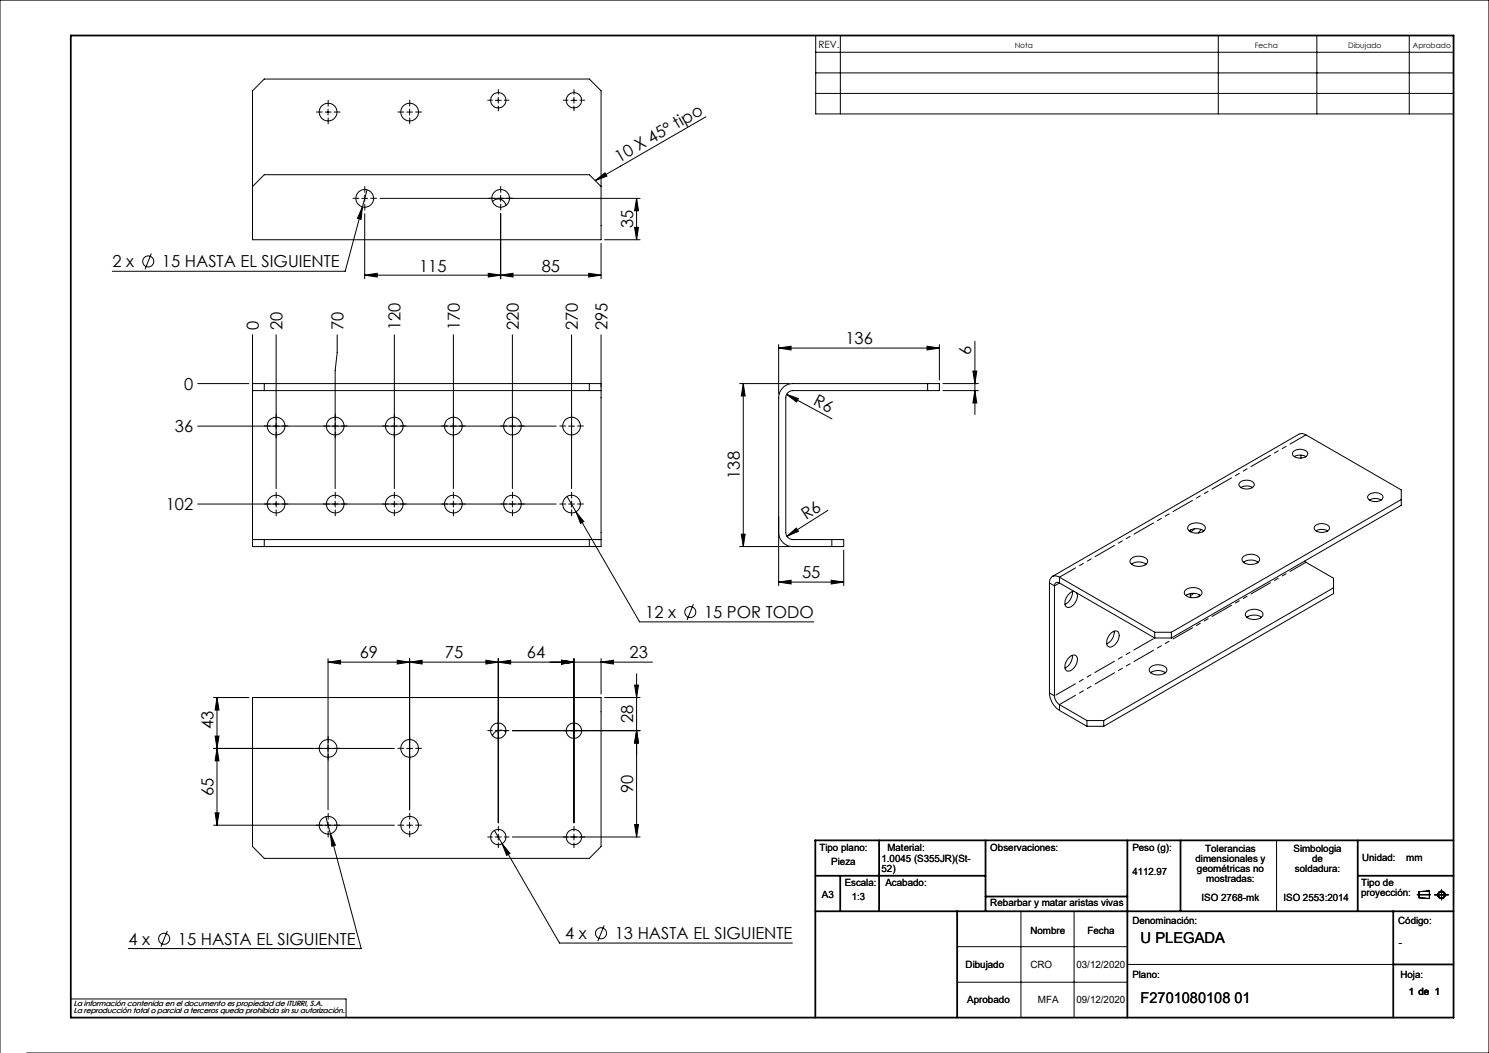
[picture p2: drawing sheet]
<svg xmlns="http://www.w3.org/2000/svg" width="420mm" height="297mm" viewBox="0 0 420 297" stroke-linecap="round" stroke-linejoin="round" font-family="sans-serif">
<g fill="none" stroke="#000" stroke-width=".28">
<path d="M230.1 10h179.9v22.1h-179.9zM230.1 14.7h179.9M237 10v22.1M343.6 10v22.1M371.4 10v22.1M397.5 10v22.1M74.5 22.3h91.7l3.3 3.3v42h-98.3v-42zM91.7 31.6h1.7M92.5 30.8v1.7M114.7 31.6h1.7M115.5 30.8v1.7M139.7 28.3h1.7"/>
<path d="M140.5 27.4v1.7M161 28.3h1.7M161.9 27.4v1.7M199.1 32.9l-31.2 18M230.1 20.6h179.9M230.1 26.3h179.9M71.2 52.6l3.3-3.3h91.7l3.3 3.3M102.1 55.9h1.6M102.2 58.3l-.4 3.6-1-.3zM102.2 58.3l-4.8 18.2h-65.7M102.9 55.1v1.7M103.5 53.5l-1.3 4.8"/>
<path d="M107.2 55.9h73.4M138.9 56.9a2.19 2.19 0 0 1 2.2-.7 2.19 2.19 0 0 1 1.6 1.8M141.2 55.1v1.7M167.9 50.9l2.7-2.1 .6 .9zM179.6 55.9v11.7M179.6 55.9l.5 3.5h-1.1zM42.7 71.5l-1.8 4.4M102.9 77.6l3.5-.5v1zM102.9 60.3v18.3M102.9 77.6h66.6M137.7 77.1l3.5 .5-3.5 .5zM141.2 77.6l3.5-.5v1z"/>
<path d="M141.2 60.3v18.3M166.1 77.1l3.4 .5-3.4 .5zM169.5 68.6v10M170.5 67.6h10.1M179 64.1h1.1l-.5 3.5zM71.2 94.4v15.8M77.9 94.4v43.4M95.1 94.4v5l-.6 5v33.4M111.2 94.4v43.4M127.9 94.4v43.4M144.5 94.4v43.4M161.2 94.4v43.4"/>
<path d="M169.5 94.4v15.8M219.6 98.2l3.5-.6v1.1zM219.6 97.2v14M219.6 98.2h45.4M261.5 97.6l3.5 .6-3.5 .5zM265 97.2v10M275 96.3v20.6M55.8 108.2h14.4M71.2 110.2v42M71.2 108.2h98.3M71.2 110.2h98.3M74.5 108.2v2"/>
<path d="M166.2 108.2v2M169.5 110.2v42M208.6 108.2h14M209.7 108.2v46M209.7 108.2l.5 3.5h-1.1zM221.9 111.2l3.3 1.2-.5 1zM221.9 111.2l12.8 6.9M261.7 108.2v2M266 108.2h10M266 110.2h10M274.4 104.7h1.1l-.5 3.5zM275 110.2l.5 3.5h-1.1z"/>
<path d="M55.8 120.2h101.1M160.4 120.2h1.7M349.6 136.2a2.83 2.83 0 0 1 4.2 .3 1.46 1.46 0 0 1-1.7 1.4 2.19 2.19 0 0 1-2.6-1.2zM350 137.5a3.2 3.2 0 0 1 3.3 0M364.7 127.5a2.83 2.83 0 0 1 4.1 .2 1.46 1.46 0 0 1-1.7 1.5 2.17 2.17 0 0 1-2.5-1.2zM365.1 128.8a3.4 3.4 0 0 1 3.3 0M367 128.4v.8M386.1 139.5a2.91 2.91 0 0 1 4 .5 1.87 1.87 0 0 1-2.6 1.5 1.46 1.46 0 0 1-1.7-1.5zM55.8 142.2h101.1M71.2 152.2v2h98.3v-2M71.2 152.2h98.3M74.5 152.2v2"/>
<path d="M77.9 141.4v1.6M94.5 141.4v1.6M111.2 141.4v1.6M127.9 141.4v1.6M144.5 141.4v1.6M159.9 140l20.5 35.4h49.2M160.4 142.2h1.7M161.2 141.4v1.6M162.5 144.4l2.2 2.7-.9 .5zM166.2 152.2v2M208.6 154.2h14M209.1 150.7h1.1l-.5 3.5z"/>
<path d="M219.6 150.2a4 4 0 0 0 4 4h14.4v-2h-14.4a1.99 1.99 0 0 1-1.9-2v-38a1.99 1.99 0 0 1 1.9-2h41.4v-2h-41.4a3.9 3.9 0 0 0-4 4v53M222 151.3l2.6-2.4 .6 1zM233.5 143.9l-11.5 7.4M234.6 152.2v2M238 155.2v10M319.1 157.6a3.4 3.4 0 0 1 4.5 .3 1.39 1.39 0 0 1-1.3 1.7 3.1 3.1 0 0 1-3.5-1v-.5zM319.2 159.1a3.7 3.7 0 0 1 4.1 0M335.3 148.2a3.5 3.5 0 0 1 4.6 .3 1.39 1.39 0 0 1-1.4 1.7 2.86 2.86 0 0 1-3.5-1.2zM335.7 149.5v.5M335.7 149.5a3.7 3.7 0 0 1 3.8 .3M335.7 149.5l-.3 .3M336.9 149.2l-1.1 .8"/>
<path d="M338.8 149.3l-.8 1.1M350.6 157.1a3.2 3.2 0 0 1 4.7 .5 2.17 2.17 0 0 1-2.8 1.6 1.92 1.92 0 0 1-2.2-1.7zM351 158.4v.4M351 158.4a3.7 3.7 0 0 1 3.9 .2M351 158.4l-.2 .2M367.9 158.3l8.2 4.8v4.3l-64.8 37.5M370.8 148.4a2.83 2.83 0 0 1 4.2 .3 1.46 1.46 0 0 1-1.7 1.4 2.24 2.24 0 0 1-2.6-1.2zM371.2 149.8a3.4 3.4 0 0 1 3.3 0M386.3 141a3.4 3.4 0 0 1 3.3 0M395.3 140.9l-64.9 37.4M195.6 170.4l-1.8 4.5M219.6 164.2l3.5-.5v1z"/>
<path d="M219.6 164.2h18.4M234.5 163.7l3.5 .5-3.5 .5zM296.8 162.6l70.1-40.3 1.5 .4 26.9 15.5v4.3l-64.9 37.4M302.5 166.9a3.8 3.8 0 0 1-2.1 3.6M302.9 166.8a3.2 3.2 0 0 0-2.2 4.3 2.03 2.03 0 0 0 2.8-1.5l.4-1.2-.2-1.2M313.5 178.5a1.27 1.27 0 0 1 1.8-.3 1.27 1.27 0 0 1 .3 1.8 2.81 2.81 0 0 1-2.9 2.4 2.58 2.58 0 0 1 .5-3.7zM314.3 178a3.8 3.8 0 0 1-2.1 3.6M325.7 178.3l-26.9-15.5a1.71 1.71 0 0 0-2-.2 1.71 1.71 0 0 0-.8 1.8v31.1a6.1 6.1 0 0 0 2.8 4.9l7.8 4.5M325.7 179.9l-26.9-15.5a.88 .88 0 0 0-1 0 .88 .88 0 0 0-.4 .9v31a3.2 3.2 0 0 0 1.4 2.5l7.8 4.4M325.7 178.3h4.7M325.7 179.9h4.7M325.7 178.3v1.6"/>
<path d="M330.4 178.3v1.6M334.4 166.4a3.2 3.2 0 0 1 4.6 .6 1.85 1.85 0 0 1-2.3 1.6 2.06 2.06 0 0 1-2.6-1.7zM334.5 168a3.6 3.6 0 0 1 4.1 0M335.7 167.4l.3 1.2M336.7 167.4l-1 .6M338.4 167.8l-.5 .6M351.6 172.6a3.4 3.4 0 0 1 4.6 .3 1.55 1.55 0 0 1-1.8 1.8 2.53 2.53 0 0 1-3.1-1.4zM351.7 174.1a3.8 3.8 0 0 1 4.1 0M376.1 165.8l-64.8 37.4M60.2 196.7h10M61.2 196.7l.6 3.6h-1.1zM61.2 196.7v36.1"/>
<path d="M71.2 196.7h98.3v42.1l-3.3 3.3h-91.7l-3.3-3.3zM92.5 186.8l3.6-.6v1.1zM92.5 185.8v42.6M92.5 186.8h91.5M112 186.2l3.5 .6-3.5 .5zM115.5 186.8l3.6-.6v1.1zM115.5 185.8v42.6M137.1 186.2l3.4 .6-3.4 .5zM140.5 186.8l3.5-.6v1.1zM140.5 185.8v46.3M158.4 186.2l3.5 .6-3.5 .5zM161.9 185.8v46.3"/>
<path d="M169.5 186.8l3.5-.6v1.1zM169.5 185.8v10M170.5 196.7h10.1M179 193.2h1.1l-.5 3.5zM179.6 190v46.1M301.4 185.6a1.36 1.36 0 0 1 2.4-.3 3.3 3.3 0 0 1-2.6 4 1.95 1.95 0 0 1-.3-3zM302.5 184.9a3.8 3.8 0 0 1-2.1 3.5M324.5 188.2a3.4 3.4 0 0 1 4.5 .3 1.35 1.35 0 0 1-1.3 1.7 3.1 3.1 0 0 1-3.5-1v-.5zM324.6 189.8a3.7 3.7 0 0 1 4.1 0M60.2 211.1h51M60.7 207.6h1.1l-.6 3.5zM61.2 211.1l.6 3.5h-1.1z"/>
<path d="M114.7 211.1h1.7M139.7 206.1h1.7M142.7 206.4a2.51 2.51 0 0 0-3.8 1.1M144.5 206.1h36.1M179.6 206.1l.5 3.5h-1.1zM306.6 203.2h4.7M306.6 203.2v1.7M306.6 204.9h4.7M311.3 203.2v1.7M60.2 232.8h51M60.7 229.3h1.1l-.6 3.5zM91.9 230.3l10 37.2h-65.7"/>
<path d="M92.5 231.9v1.7M93.2 235.2l1.4 3.2-1 .3zM114.7 232.8h1.7M115.5 231.9v1.7M139.5 234.2l2.1 3.8M139.7 236.1h1.7M140.5 235.3v1.6M141.6 238l2.3 2.7-1 .6zM141.6 238l16.2 28h65.7M144.5 236.1h36.1M161.9 235.3v1.6M179 232.6h1.1l-.5 3.5z"/>
<path d="M360.1 237v20M288 257v30M303 257v30M399.7 252.4h3.8M400.3 251.5l2.9-.2v2.1l-2.9-.2zM404.6 252.4h4M406.6 251v2.8M47.2 262.6l-1.8 4.4M170.4 261l-1.8 4.5M270 267h48M270 277h48M318 272h75"/>
<path d="M0 297v-297h420v297h-412.5M20 281.8h77.6v5.2"/>
<circle cx="92.6" cy="31.6" r="2.51"/>
<circle cx="115.6" cy="31.6" r="2.51"/>
<circle cx="140.6" cy="28.3" r="2.17"/>
<circle cx="161.9" cy="28.3" r="2.17"/>
<circle cx="102.9" cy="55.9" r="2.51"/>
<circle cx="141.2" cy="56" r="2.5"/>
<circle cx="41.8" cy="73.7" r="1.56"/>
<circle cx="77.9" cy="120.2" r="2.5"/>
<circle cx="94.6" cy="120.2" r="2.5"/>
<circle cx="111.2" cy="120.2" r="2.49"/>
<circle cx="127.9" cy="120.2" r="2.5"/>
<circle cx="144.5" cy="120.2" r="2.49"/>
<circle cx="161.2" cy="120.2" r="2.5"/>
<circle cx="77.9" cy="142.2" r="2.5"/>
<circle cx="94.6" cy="142.2" r="2.5"/>
<circle cx="111.2" cy="142.2" r="2.49"/>
<circle cx="127.9" cy="142.2" r="2.5"/>
<circle cx="144.5" cy="142.2" r="2.49"/>
<circle cx="161.2" cy="142.2" r="2.5"/>
<circle cx="194.7" cy="172.6" r="1.55"/>
<circle cx="92.6" cy="211.1" r="2.51"/>
<circle cx="115.6" cy="211.1" r="2.51"/>
<circle cx="140.6" cy="206.1" r="2.16"/>
<circle cx="161.9" cy="206.1" r="2.16"/>
<circle cx="92.6" cy="232.8" r="2.51"/>
<circle cx="115.6" cy="232.8" r="2.51"/>
<circle cx="140.5" cy="236.1" r="2.17"/>
<circle cx="161.9" cy="236.1" r="2.17"/>
<circle cx="406.6" cy="252.4" r=".86"/>
<circle cx="406.6" cy="252.4" r="1.07"/>
<circle cx="46.3" cy="264.8" r="1.55"/>
<circle cx="169.5" cy="263.2" r="1.55"/>
</g>
<g fill="none" stroke="#000" stroke-width=".5">
<path d="M20 10h390v277h-390zM248 237v20M278 237v20M318 237v50M333 237v20M383 237v20M410 237h-180v50M230 257h180M230 247h48M237 247v10M270 257v30M278 252.9h40"/>
<path d="M383 247h27M393 257v30M393 272h17"/>
</g>
<g fill="none" stroke="#000" stroke-width=".28" stroke-dasharray="15.2 1.3 1.3 1.3">
<path d="M90.9 31.6h-1.7M92.6 29.9v-1.6M92.6 33.3v1.6M94.2 31.6h1.7M113.9 31.6h-1.7M115.6 29.9v-1.6M115.6 33.3v1.6M117.2 31.6h1.7M138.9 28.3h-1.3M140.6 26.6v-1.3M140.6 29.9v1.4M142.2 28.3h1.4"/>
<path d="M160.2 28.3h-1.3M161.9 26.6v-1.3M161.9 29.9v1.4M163.6 28.3h1.3M101.2 55.9h-1.6M102.9 54.3v-1.7M102.9 57.6v1.7M104.6 55.9h1.6M139.6 55.9h-1.7M141.2 54.3v-1.7M141.2 57.6v1.7M142.9 55.9h1.7"/>
<path d="M77.9 118.5v-1.7M94.6 118.5v-1.7M111.2 118.5v-1.7M127.9 118.5v-1.7M144.6 118.5v-1.7M161.2 118.5v-1.7M76.2 120.2h-1.6M77.9 121.8v1.7M79.6 120.2h1.6M92.9 120.2h-1.7M94.6 121.8v1.7M96.2 120.2h1.7"/>
<path d="M109.6 120.2h-1.7M111.2 121.8v1.7M112.9 120.2h1.7M126.2 120.2h-1.6M127.9 121.8v1.7M129.6 120.2h1.6M142.9 120.2h-1.7M144.6 121.8v1.7M146.2 120.2h1.7M159.6 120.2h-1.7M161.2 121.8v1.7M162.9 120.2h1.7"/>
<path d="M76.2 142.2h-1.6M77.9 140.5v-1.7M77.9 143.8v1.7M79.6 142.2h1.6M92.9 142.2h-1.7M94.6 140.5v-1.7M94.6 143.8v1.7M96.2 142.2h1.7M109.6 142.2h-1.7M111.2 140.5v-1.7M111.2 143.8v1.7M112.9 142.2h1.7"/>
<path d="M126.2 142.2h-1.6M127.9 140.5v-1.7M127.9 143.8v1.7M129.6 142.2h1.6M142.9 142.2h-1.7M144.6 140.5v-1.7M144.6 143.8v1.7M146.2 142.2h1.7M159.6 142.2h-1.7M161.2 140.5v-1.7M161.2 143.8v1.7M162.9 142.2h1.7"/>
<path d="M90.9 211.1h-1.7M92.6 209.4v-1.7M92.6 212.7v1.7M94.2 211.1h1.7M113.9 211.1h-1.7M115.6 209.4v-1.7M115.6 212.7v1.7M117.2 211.1h1.7M138.9 206.1h-1.3M140.6 204.4v-1.3M140.6 207.7v1.4M142.2 206.1h1.4"/>
<path d="M160.2 206.1h-1.3M161.9 204.4v-1.3M161.9 207.7v1.4M163.6 206.1h1.3M90.9 232.7h-1.7M92.6 231.1v-1.7M92.6 234.4v1.7M94.2 232.7h1.7M113.9 232.7h-1.7M115.6 231.1v-1.7M115.6 234.4v1.7M117.2 232.7h1.7"/>
<path d="M138.9 236.1h-1.3M140.6 234.4v-1.3M140.6 237.7v1.4M142.2 236.1h1.4M160.2 236.1h-1.3M161.9 234.4v-1.3M161.9 237.7v1.4M163.6 236.1h1.3"/>
</g>
<g fill="#000">
<path d="M167.9 50.9l2.7-2.1 .6 .9zM221.9 111.2l3.3 1.2-.5 1zM222 151.3l2.6-2.4 .6 1z"/>
<path d="M219.6 98.2l3.5-.6v1.1zM261.5 97.6l3.5 .6-3.5 .5z"/>
<path d="M162.5 144.4l1.3 3.2 .9-.5zM92.5 186.8l3.6-.6v1.1zM112 186.2l3.5 .6-3.5 .5zM115.5 186.8l3.6-.6v1.1zM137.1 186.2l3.4 .6-3.4 .5zM140.5 186.8l3.5-.6v1.1zM158.4 186.2l3.5 .6-3.5 .5zM158.4 186.2l3.5 .6-3.5 .5zM169.5 186.8l3.5-.6v1.1zM93.2 235.2l.4 3.5 1-.3zM141.6 238l1.3 3.3 1-.6zM102.9 77.6l3.5-.5v1zM137.7 77.1l3.5 .5-3.5 .5zM141.2 77.6l3.5-.5v1zM166.1 77.1l3.4 .5-3.4 .5zM102.2 58.3l-1.4 3.3 1 .3z"/>
<path d="M209.1 150.7h1.1l-.5 3.5zM209.7 108.2l.5 3.5h-1.1zM275 110.2l.5 3.5h-1.1zM274.4 104.7h1.1l-.5 3.5z"/>
<path d="M234.5 163.7l3.5 .5-3.5 .5zM219.6 164.2l3.5-.5v1z"/>
<path d="M60.7 207.6h1.1l-.6 3.5zM61.2 196.7l.6 3.6h-1.1zM179.6 206.1l.5 3.5h-1.1zM179 193.2h1.1l-.5 3.5z"/>
<path d="M61.2 211.1l.6 3.5h-1.1zM60.7 229.3h1.1l-.6 3.5zM179.6 206.1l.5 3.5h-1.1zM179 232.6h1.1l-.5 3.5zM179.6 55.9l.5 3.5h-1.1zM179 64.1h1.1l-.5 3.5z"/>
</g>
<path d="M298.9 162.8l69.5-40.2M298.9 198.7l69.5-40.1" fill="none" stroke="#000" stroke-width=".28" stroke-dasharray="6.3 1.3 1.3 1.3 1.3 1.3" stroke-dashoffset="1.1"/>
<path d="M296 164.4l1.4 .8M298.9 164.4v-1.6M298.9 164.4l-1.5 .8M296 195.5l1.4 .8M298.9 198.7v1.6" fill="none" stroke="#000" stroke-width=".28" stroke-dasharray="6.3 1.3 1.3 1.3 1.3 1.3"/>
<path d="M297.4 196.3l28.3-16.4" fill="none" stroke="#000" stroke-width=".28" stroke-dasharray="6.3 1.3 1.3 1.3 1.3 1.3" stroke-dashoffset="-.5"/>
<g font-size="4.7">
<text x="174.6" y="45.9" transform="rotate(-30 174.6 45.9)">10 X 45° tipo</text>
<text x="178.6" y="64.3" transform="rotate(-90 178.6 64.3)">35</text>
<text x="31.7" y="75.4">2 x</text>
<text x="45.7" y="75.4">15 HASTA EL SIGUIENTE</text>
<text x="118.2" y="76.6">115</text>
<text x="152.8" y="76.6">85</text>
<text x="73" y="93.1" transform="rotate(-90 73 93.1)">0</text>
<text x="79.7" y="93.1" transform="rotate(-90 79.7 93.1)">20</text>
<text x="96.9" y="93.1" transform="rotate(-90 96.9 93.1)">70</text>
<text x="113" y="93.1" transform="rotate(-90 113 93.1)">120</text>
<text x="129.7" y="93.1" transform="rotate(-90 129.7 93.1)">170</text>
<text x="146.3" y="93.1" transform="rotate(-90 146.3 93.1)">220</text>
<text x="163" y="93.1" transform="rotate(-90 163 93.1)">270</text>
<text x="171.3" y="93.1" transform="rotate(-90 171.3 93.1)">295</text>
<text x="238.4" y="97.1">136</text>
<text x="274" y="100.1" transform="rotate(-90 274 100.1)">6</text>
<text x="51.9" y="109.9">0</text>
<text x="229.2" y="114.1" transform="rotate(28 229.2 114.1)">R6</text>
<text x="49.3" y="121.9">36</text>
<text x="208.6" y="135" transform="rotate(-90 208.6 135)">138</text>
<text x="46.8" y="143.9">102</text>
<text x="227.4" y="146.7" transform="rotate(-33 227.4 146.7)">R6</text>
<text x="226.2" y="163.1">55</text>
<text x="182" y="174.3">12 x</text>
<text x="198.6" y="174.3">15 POR TODO</text>
<text x="101.5" y="185.7">69</text>
<text x="125.5" y="185.7">75</text>
<text x="148.6" y="185.7">64</text>
<text x="177.6" y="185.7">23</text>
<text x="178.6" y="204" transform="rotate(-90 178.6 204)">28</text>
<text x="60.2" y="205.7" transform="rotate(-90 60.2 205.7)">43</text>
<text x="60.2" y="224.5" transform="rotate(-90 60.2 224.5)">65</text>
<text x="178.6" y="223.7" transform="rotate(-90 178.6 223.7)">90</text>
<text x="36.2" y="266.5">4 x</text>
<text x="50.2" y="266.5">15 HASTA EL SIGUIENTE</text>
<text x="159.4" y="264.9">4 x</text>
<text x="173.4" y="264.9">13 HASTA EL SIGUIENTE</text>
</g>
<g font-size="4.2">
<text x="321.7" y="265.9">U PLEGADA</text>
<text x="321.7" y="282.8">F2701080108 01</text>
</g>
<g font-size="2.8">
<text x="230.8" y="13.6">REV.</text>
<text x="231.1" y="239.9">Tipo plano:</text>
<text x="250.3" y="239.9">Material:</text>
<text x="279.3" y="239.9">Observaciones:</text>
<text x="319.4" y="239.9">Peso (g):</text>
<text x="234.5" y="244.1">Pieza</text>
<text x="248.6" y="243">1.0045 (S355JR)(St-</text>
<text x="248.6" y="245.8">52)</text>
<text x="337.2" y="243.1">dimensionales y</text>
<text x="337.6" y="246">geométricas no</text>
<text x="339.9" y="240.3">Tolerancias</text>
<text x="364.9" y="240.2">Simbologia</text>
<text x="365.3" y="245.9">soldadura:</text>
<text x="370.1" y="243">de</text>
<text x="384.2" y="242.7">Unidad:</text>
<text x="396.7" y="242.7">mm</text>
<text x="238.3" y="250">Escala:</text>
<text x="249.7" y="250">Acabado:</text>
<text x="319.4" y="246.9">4112.97</text>
<text x="340.2" y="248.8">mostradas:</text>
<text x="383.9" y="250">Tipo de</text>
<text x="231.9" y="253.4">A3</text>
<text x="240.3" y="254">1:3</text>
<text x="279.3" y="255.7">Rebarbar y matar aristas vivas</text>
<text x="338.9" y="254">ISO 2768-mk</text>
<text x="362" y="254">ISO 2553:2014</text>
<text x="383.9" y="252.8">proyección:</text>
<text x="290.6" y="263.3">Nombre</text>
<text x="306.7" y="263.3">Fecha</text>
<text x="319.4" y="260.6">Denominación:</text>
<text x="394.4" y="260.6">Código:</text>
<text x="394.6" y="266.9">-</text>
<text x="272.4" y="273">Dibujado</text>
<text x="290.6" y="273">CRO</text>
<text x="303.6" y="273">03/12/2020</text>
<text x="319.4" y="275.8">Plano:</text>
<text x="395" y="275.8">Hoja:</text>
<text x="397.4" y="280.6">1 de 1</text>
<text x="272.8" y="282.8">Aprobado</text>
<text x="292.7" y="282.8">MFA</text>
<text x="303.6" y="282.8">09/12/2020</text>
</g>
<g font-size="2.1">
<text x="286.2" y="13.6">Nota</text>
<text x="353.9" y="13.6">Fecha</text>
<text x="380.3" y="13.6">Dibujado</text>
<text x="398.5" y="13.6">Aprobado</text>
<text x="20.8" y="283.7">La información contenida en el documento es propiedad de ITURRI, S.A.</text>
<text x="20.8" y="285.7">La reproducción total o parcial a terceros queda prohibida sin su autorización.</text>
</g>
</svg>
